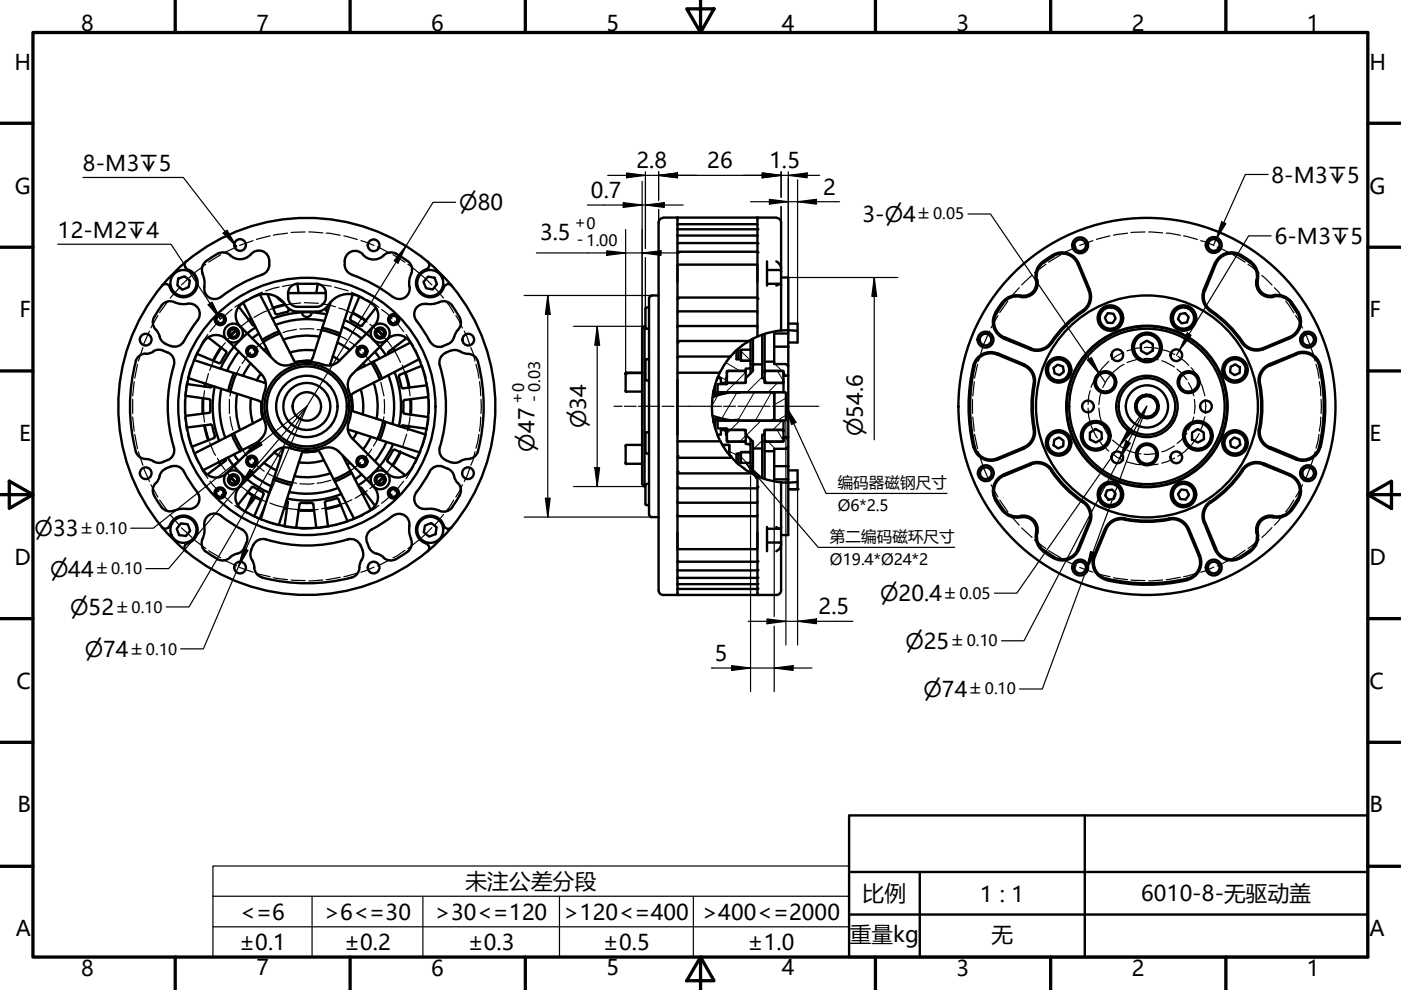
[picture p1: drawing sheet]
<svg xmlns="http://www.w3.org/2000/svg" width="297mm" height="210mm" viewBox="0 0 297 210" stroke-linecap="round" stroke-linejoin="round" font-family="sans-serif">
<g fill="none" stroke="#000" stroke-width=".21">
<path d="M152.3 79.7l1.6 .9M153.9 76.9l3 1.7M156 74.5h.1M157.1 74.5l2 1.9M158.1 78.9l-4.2 4.3M159.8 77.3l-.2 .1M161.6 79.9l-3.2 3.3M163.8 76.7l.3 .2M164.3 77.2l1.5 1.4M164.8 78.6l1.3 2.2M166.1 79l.7 .7M151.3 89.4v.1"/>
<path d="M152.2 83.8l-1.3 2.2M152.3 89.2l-.2 .2M153.2 91.2l.7 .4M153.5 94.3l-.1 .3M154.6 95.7l1.5 .8M156.2 83.3l-3.2 5.4M156.8 89.2l-2.7 2.7M157.1 96.9l1.3 1.2M157.5 93.6l.6 .4M158.1 92.4l-1.3 1.2M158.4 94.1l.7 .5M160 83.2l-3.5 5.8"/>
<path d="M161.4 89.2l-3.2 3.1M161.6 93.4l-1.7 1.7M162.1 80.2l.5 1M162.1 92.9l.5 .7M162.9 93.6l1.4 1.6M163.6 83.2l-3.5 6M164.1 88.6l-.2 .5M164.8 91.2l1.3 2.2M164.8 81.2l-1.9 2M165.9 89.2l-2.1 2M166.4 92.7l.7 .7M166.6 88l-1.9 1.2"/>
<path d="M166.6 84.4l-2.5 1.4"/>
</g>
<g fill="none" stroke="#000" stroke-width=".51">
<path d="M37.8 59.1l1.3-.5 1.2 .9-.3 1.4-1.3 .5-1.1-.9zM39.4 56.8a4 4 0 0 1 2.5 2.9 3.1 3.1 0 0 1-2.6 3.3 3.1 3.1 0 0 1-3.4-2.4l-.2-.1M39.5 55.4a.92 .92 0 0 0-.1 1.4M42.9 58.1l.4 1.3v1.4M48.8 54.1a3.2 3.2 0 0 0 4.8-.5 2.19 2.19 0 0 1 2.3-.3 2.19 2.19 0 0 1 1.2 2v.9M48.8 54.1a2.53 2.53 0 0 0-3.5 .2l-.8 .5a2.5 2.5 0 0 0-1.5 3.3M55.6 58.2a29.5 29.5 0 0 0-8.7 4.8M57.1 56.1a2.19 2.19 0 0 1-1.5 2.1M73.1 55.3v.9M73.1 56.1a2.19 2.19 0 0 0 1.5 2.1M74.6 58.3a29.5 29.5 0 0 1 8.7 4.7M76.9 54a3 3 0 0 0 4.4 .2"/>
<path d="M76.9 54a2.19 2.19 0 0 0-2.4-.7 2.19 2.19 0 0 0-1.4 2.1M81.4 54.1a2.47 2.47 0 0 1 3.4 .2l1.6 1.1M86.4 55.4a2.32 2.32 0 0 1 .6 3.1l-.3 1.4 .1 .9M90.7 55.4a1.15 1.15 0 0 1 .1 1.5M90.7 58.6l1.4 .3 .5 1.3-.8 1.2-1.4-.3-.6-1.3zM90.8 56.8a4 4 0 0 0-2.6 2.9 3.1 3.1 0 0 0 2.6 3.3 3.1 3.1 0 0 0 3.5-2.4 .96 .96 0 0 1 1.5 0M140.6 46.2a.98 .98 0 0 0-1 1v77.9a.99 .99 0 0 0 1 1M140.7 46.1h23.9M143.6 46.1v80M143.6 51.5h17M143.6 53.4h17M143.6 56.1h17"/>
<path d="M143.6 47.5h17M143.6 48.6h17M143.6 49.9h17M160.6 46.1v25.2M162.6 57.2h2.7M162.6 55.4v5.2M164.6 55.4a2.04 2.04 0 0 1 1 1.4M164.6 46.2a.98 .98 0 0 1 1 1v22.9M165.3 57.2l.3 .3M165.6 58.8h1.5v11.9h-3v6M219.6 59.4a2.7 2.7 0 0 1-3.2 3.2M220 59.3a3 3 0 0 1-3.7 3.7"/>
<path d="M221.1 55.5a3.8 3.8 0 0 0-1.5 3.9M221.1 55.5a6.5 6.5 0 0 1 4.7-1.9l1.5 .6 .8 .7 .6 .9M221.2 55.7a3.5 3.5 0 0 0-1.3 3.6M223.3 54.3a3.5 3.5 0 0 1 5.2 1.6l2.3 5.7M223.4 54.3l-2.1 1.4M228.7 55.9l2.4 5.5M257.6 55.8l-2.4 5.6a3.8 3.8 0 0 0 1.4 4.6M262.9 54.3l.4 .3a6.2 6.2 0 0 1 3.1 3l.1 1.1a3.1 3.1 0 0 0 3.5 4.3M262.9 54.3a3.5 3.5 0 0 0-5.1 1.6l-2.3 5.7M263.1 54.1a3.8 3.8 0 0 0-5.5 1.7M263.1 54l2.1 1.4M265.2 55.5a3.8 3.8 0 0 1 1.5 3.9"/>
<path d="M266.7 59.4a2.7 2.7 0 0 0 3.2 3.2M28.8 76.6a36.9 36.9 0 0 0 .1 19.5 2.19 2.19 0 0 0 2 1.2M30.9 75a2.19 2.19 0 0 0-2.1 1.6M32.5 74.5l-.7 .4-.9 .1M32.7 67.2a2.19 2.19 0 0 0 .3 2.7M33 69.9l.5 .7 .3 .8M33.8 71.3a2.19 2.19 0 0 0 1.3 1.6M34.2 64.8l-1.5 2.4M34.5 74.3a2.19 2.19 0 0 0-2 .2M34.5 74.3l1.1 .5M35.6 74.8a2.19 2.19 0 0 1 1.3 2.6M35.8 60.4a1.05 1.05 0 0 0-1.4 .2"/>
<path d="M36.9 77.5a29.5 29.5 0 0 0 0 17.4M37 64.1a2.19 2.19 0 0 0-2.8 .7M37 64.1l1.3 .4 1.4-.1M39 72.3a2.19 2.19 0 0 1-2.8 1l-1.1-.4M39.8 64.4a2.19 2.19 0 0 1 2.2 1 2.19 2.19 0 0 1-.1 2.5M41.2 76.4l15.2 4.8M41.8 75l4.6 2M41.9 67.9l-1.8 2.5-1.1 2M43.3 60.8a2.19 2.19 0 0 0 1.1 2.3 2.19 2.19 0 0 0 2.4-.2M44.1 71.5l3.8 3M46.8 76.8l-.4 .2M46.8 73.6l-1.6 2.9"/>
<path d="M46.9 73.7l-1.6 2.8M47.9 74.5l.1 .3-1.2 2.1M48 71.9a3.1 3.1 0 0 0-4.8 .6 25.8 25.8 0 0 0 0 27.3M48 71.9l7.5 7.5a3.1 3.1 0 0 1 .7 3.3M49.6 79.1l-.8 2.1-.4 1.7M50 70l-1.1 1.1M50.1 70.1l-1.1 1.1M50.1 79.3l-.6 1.6-.6 2.2M50.6 65l2.9 3.9M50.6 74.6l-1.5 2.2-.9 1.8M51.4 64.3a3.1 3.1 0 0 0-.5 4.8l7.5 7.5a3.1 3.1 0 0 0 3.3 .7M51.6 64.2l5.9 11.5"/>
<path d="M53.1 77.1l-1.6 2.6M53.2 67.5l-.5 .3M53.3 67.6l-.5 .3M53.5 68.9l.4 .1M54 69h-.1M54.2 62.8l-2.8 1.5M54.2 62.8a5 5 0 0 1 6.3 1.9M54.2 69.4a20 20 0 0 0-7.4 8.8M54.9 70.7l-1.4 1M55.1 62.5l7.1 13.7M55.3 79.2l-.9 1.5M56.5 73.8l-.5 .4"/>
<path d="M56.7 62.3l1.7 4.2 .3 .1M58.7 62.9l.8 .8 .6 .4M59.1 70.3l-2.1 .9-1.4 .9M59.4 70.7l-1.6 .7-2 1.1M60.5 64.5l-2.6 .7M60.5 64.6l-2.6 .8M60.5 64.7a3 3 0 0 0 2.6 1.4h4M61 66.1l-2.3 .6M61.2 65.4v.5l-.2 .2M61.2 62.1h-.1a2.18 2.18 0 0 0 2 3h4M61.3 62.1h7.6M61.6 77.3a9.5 9.5 0 0 1 6.9 0"/>
<path d="M62.2 76.3l.6 .7M63.1 60.2h4M63.1 60.2l.2 1.9M63.1 60.2a2 2 0 0 0-2 2M64 66.2a1.05 1.05 0 0 0 1.1 1 1.05 1.05 0 0 0 1-1M66 76.5h-1.7l-1.7 .3M66.3 75.9l-.5 .8M66.8 74.3h-3.1l-2.3 .5M67.1 60.2a2 2 0 0 1 2 2M67.4 60.2l-.3 1.9M67.7 71.4a15 15 0 0 0-7.7 .6M68.2 70l2.2 .6 1.6 .6"/>
<path d="M68.3 69.5l1.7 .4 2.1 .8M68.3 69.5l-2 6.4M68.8 68a18.5 18.5 0 0 0-10.4 .9M68.9 62.1h.2a2.24 2.24 0 0 1-2 3M69.2 65.8l.2 .3M69.2 65.2l-.1 .6M69.2 66.6a20 20 0 0 0-11.4 1M69.3 66.1l.1 .1M69.6 64.6l.3 .1M69.7 64.5l.2 .1M70.1 64.1h-.1M70.1 77.1l-.1 .4"/>
<path d="M70.1 64l-1.8 5.5M70.6 75.5l1.4 .9M71.5 72.6l2.7 1.6M72.6 69.3l1.8 .9 2.3 1.6M73 67.9a20 20 0 0 1 4.7 2.8M74.3 67.5l.1 .4M74.4 67.9l2 1.2M74.7 66.4l2.8 1.6M74.8 66.3l2.8 1.6M74.8 62.4l-4.8 14.7M76 62.8l2.8 1.5M76 62.8a5.1 5.1 0 0 0-6.7 2.3 3 3 0 0 1-2.2 1"/>
<path d="M76.2 62.9l-2 4.6M77 77.1l.4 .5M77.7 70.7l2.1 2 2 2.6M77.7 70.7l-5.9 5.9a3.1 3.1 0 0 1-3.3 .7M78.7 76.9l1.1 2 .7 1.6M78.8 64.3a3.1 3.1 0 0 1 .4 4.9l-1.5 1.5M79.2 76.7l.8 1.5 1 2M79.5 74.6l1 1.4M79.7 65.2l-2.9 3.8-.4 .1M80.1 70.1l1.1 1.1M80.2 70l1.1 1.1M82.2 75l.1 .1"/>
<path d="M82.3 79.6a18.5 18.5 0 0 1 .9 10.3M82.3 74.6v.4M83.3 73.9l.3 .5M83.4 73.8l.3 .5M83.6 78.9a20 20 0 0 1 1 11.5M84.5 79.9l.6 2.2M84.8 79.5l-.2 .3M85.9 79l.8 3.2M86 79l.8 3.2M86.2 71.7l-3.8 2.9M86.8 60.8a2.19 2.19 0 0 1-1 2.3 2.19 2.19 0 0 1-2.5-.2M86.9 72.5a3.1 3.1 0 0 0-4.9-.5l-7.4 7.4a3.1 3.1 0 0 0-.7 3.3"/>
<path d="M87 72.5a25.8 25.8 0 0 1-.1 27.4M87.1 72.6l-11.6 5.9M88.3 68l2.1 3.1a4.3 4.3 0 0 0 2 2.3l1 .1 .6-.1M88.8 76.2l-13.8 7.1M89.4 77.6l-4.7 1.9M90.4 64.4l.9 .1 1.4-.3a2.35 2.35 0 0 1 3.2 .6M90.4 64.5a2.19 2.19 0 0 0-2.3 1 2.19 2.19 0 0 0 .2 2.5M95.6 74.3a3 3 0 0 0-2.4 2.1v.5a31.3 31.3 0 0 1 0 18.5 2.19 2.19 0 0 0 1.3 2.1M95.6 74.4a2.19 2.19 0 0 1 2 .2M95.9 64.8l.5 .8a4.2 4.2 0 0 1 1.2 3.5l-.5 .8M96.3 71.4a2.72 2.72 0 0 1-2.4 2M97.1 69.9l-.5 .7-.3 .8"/>
<path d="M97.6 74.5l.8 .4 .9 .1M99.2 75a2.19 2.19 0 0 1 2.1 1.7M101.3 76.7a37.5 37.5 0 0 1 0 19M132.7 79.3v3.5M132.8 79.1h3.3M136.1 79h-3.3l-.2 .3M136.7 69.2l-.6 .4v33.1l.6 .5M136.8 69.2h-.1v34h.1M136.8 76.4v4l.3 .2M136.8 69.5l.3 .2h.5M137.1 65.2l-.3 .3v3.9M137.1 65.2h.5"/>
<path d="M137.6 76.2h-.5l-.3 .2M137.6 63.2v46M138.1 62.6h1.5M138.1 62.7l-.4 .2v.3M143.6 79h9M143.6 75.6h11.3M143.6 72.3h15.2M143.6 63.1h17M143.6 66h17M143.6 69.1h17M154.9 75.6l-.3 .4a16 16 0 0 0 .6 21.1M156.1 74.3v1.9h1v.3h2v1.6h-1v.5h-4v1.6h-.2v1h-1.1v-1h-.7"/>
<path d="M156.6 73.9v2.3M157.1 74.1h2v2.4h-2zM158.1 79l-.3-.4h-3.4l-.2 .2-.1 2.4M158.1 78.6v2.5l-.3 .1h-3.4l-.3-.3M159.1 72.1v2M159.1 78.1v1.1M159.1 77.1l.5 .3M159.4 71.9l.2 .3M159.6 71.9v5.4M160.6 71.3l-2 1.1a13.3 13.3 0 0 0-3.7 3.1v.1M161.6 71v6.3M162.1 79l.3-.4h3.4l.3 .2v2.4"/>
<path d="M162.1 78.6l.1 2.5 .2 .1h3.4l.3-.3M162.1 76.7h2v.5h2.5l.5 .4v2.1h-1v-1.1h-4zM162.1 70.8v5.9M162.6 60.2h2.8M164.1 73.5h3M165.6 70.1h3.5M165.6 70.1l-3 .5-2 .7M165.6 60.4l-.1-.2h-.2l-.7 .4M167.1 68.6h2v4h-2M167.1 70.7v6.9M167.1 79.7v13M206.7 77.6a37 37 0 0 0 .1 17.6 3.5 3.5 0 0 0 4.6 2"/>
<path d="M211.1 66.3a3.8 3.8 0 0 0 1.7 5.5l5.6 2.3a3.8 3.8 0 0 0 4.6-1.4M211.5 74.9a3.8 3.8 0 0 0-5.1 2.7 37.8 37.8 0 0 0 0 17.2M211.5 74.9l5.7 2.4M212.4 64.1l-1.4 2.2M212.9 71.5l5.7 2.3M216.3 62.9a3.7 3.7 0 0 0-4.2 2.2 4.5 4.5 0 0 0-1.2 4.2l.8 1.4 1.2 .8M216.4 62.7a3.8 3.8 0 0 0-3.9 1.5M217 77.5a3.5 3.5 0 0 1 2.1 4M217 77.5l-5.6-2.3a3.5 3.5 0 0 0-4.8 2.4M217.1 77.3a3.8 3.8 0 0 1 2.3 4.2M222.8 72.6a3.5 3.5 0 0 1-4.3 1.3M223.4 78l.8-.7 1.2 .4 .2 1.1-.9 .7-1.1-.3z"/>
<path d="M229.5 65.8a24.5 24.5 0 0 0-6.7 6.8M230.8 61.6a3.5 3.5 0 0 1-1.3 4.3M231 61.5a4 4 0 0 1-2.1 5.1 24.2 24.2 0 0 0-5.9 6.1M234.9 66.4l1.2 .1 .4 1-.6 1-1.1-.1-.5-1.1zM241.9 73l1.2-.8 1.3 .7v1.4l-1.2 .8-1.3-.7zM250.2 66.6l1.1-.2 .7 .8-.3 1.2-1.2 .2-.8-.9zM255.5 61.5a3.5 3.5 0 0 0 1.3 4.3M256.7 66a25.7 25.7 0 0 1 7 7.2 3.8 3.8 0 0 0 4.2 .8M256.8 65.8a26.3 26.3 0 0 1 7.1 7.3 3.5 3.5 0 0 0 3.9 .7M260.9 77.8l1-.5 1 .6-.1 1.2-1.1 .4-.9-.6zM269.2 77.2a3.8 3.8 0 0 0-2.3 4.2M269.2 77.2l5.6-2.3a3.8 3.8 0 0 1 5.1 2.6"/>
<path d="M269.3 77.5a3.5 3.5 0 0 0-2.2 3.9M269.9 62.6a4 4 0 0 1 4.6 2.3l.8 1.3M270 62.9a3.5 3.5 0 0 1 3.7 1.3M273.4 71.5l-5.6 2.3M273.6 64.3l1.4 2.1M274.9 75.2l-5.6 2.3M274.9 75.1a3.5 3.5 0 0 1 4.8 2.5M275.1 66.3a3.5 3.5 0 0 1-1.7 5.2M275.3 66.2a3.8 3.8 0 0 1-1.8 5.5l-5.7 2.4M279.7 77.6a37 37 0 0 1-.2 17.6 3.5 3.5 0 0 1-4.6 2M280 77.5a37.8 37.8 0 0 1 0 17.3M30.9 97.3l.9 .1 .7 .4"/>
<path d="M32.5 97.8a2.19 2.19 0 0 0 2 .2M35.1 99.4a2.39 2.39 0 0 0-1.4 2l-.7 1.1M36.2 98.9l-1.1 .4M36.2 98.9a2.19 2.19 0 0 1 2.8 1M36.9 94.9a2.19 2.19 0 0 1-1.3 2.6l-1.1 .5M39 99.9l2.4 3.9a2.32 2.32 0 0 1 .9 2.3 2.32 2.32 0 0 1-1.7 1.8h-.9M39.4 83.9l4.9 .7 .3 .3M39.7 81.4l5 .7M39.9 80.2l14.9 4.7M43 84.4v3.3M43.1 84.4v3.3M43.2 99.8a3.1 3.1 0 0 0 4.8 .6"/>
<path d="M43.3 90.2l.8 3.2M43.4 90.2l.8 3.1M43.5 81.3l-.2 .6M43.6 81.4l-.1 .6M44.3 87.5l-4.9 .7M44.6 87.2l-.3 .3M44.6 84.9v2.3M45 90.2l-.4-.2-5 .6M45 90.2l.6 2.3M45 81.9l-.3 .2M45 81.8v.1M45.4 92.9l-4.7 1.8"/>
<path d="M45.5 92.5l-.1 .4M45.5 82a20 20 0 0 0 1 11.5M46.4 98l.3 .5M46.5 98l.3 .5M46.9 82.4a18.5 18.5 0 0 0 .9 10.4M47.8 97.7l-3.9 2.9M47.8 97.3v.4M47.8 97.3h.1M48.3 97l1.3 1.8M49.1 92.1l1 2.1 .9 1.5M49.6 98.8l1.5 1.7a20 20 0 0 0 6 4M49.6 91.9l.7 1.5 1.1 2"/>
<path d="M49.6 96.4l1 1.4M50.3 83.5a15 15 0 0 0 .6 7.7M50.9 95.7l-7.8 4M52.7 94.7l.4 .6M53.2 84.5v3l.4 2.3M54.6 93.8l-3.7 1.9M54.8 85l.8 .4M55.4 85.3v1.7l.3 1.6M55.8 88.4l-.4 .5-14.1 7.2M55.9 98.1l2.7 1.6M56.2 82.7a10.1 10.1 0 0 0 .1 7.5 3.1 3.1 0 0 1-.8 2.7l-7.5 7.5M58.1 95.9l1.4 .9"/>
<path d="M60.1 95.2l-4.8 14.8M60.1 94.9l-.1 .3M64.3 95.6l-.4 .8-2.1 6.4M67.3 95.4l.6 .7M67.5 95.5l-1.7 .3h-1.6M67.9 96.1l7.2 13.9M68.5 95a10.1 10.1 0 0 1-7.4-.1 3.1 3.1 0 0 0-2.7 .8l-7.6 7.5M68.5 95a3.1 3.1 0 0 1 3.3 .7l7.5 7.5M68.7 97.6l-2.3 .5-3.1-.1M72.6 96.6l6 11.5M73.7 91.1l.4 .1M73.9 82.8a9.5 9.5 0 0 1 0 6.8"/>
<path d="M73.9 89.6a3.1 3.1 0 0 0 .7 3.3l7.5 7.5M74.1 91.2l14.9 4.7M74.2 98.1l-.6 .4M74.3 99.8l-2 1.2-1.6 .6M74.4 83.7l.3 1.7v1.7M74.5 86.9l.8 .5 6.4 2M75 83.3l-.7 .6M75.7 91.7l-.9 1.4M76.5 82.6l.4 2.2v3.1M78.6 92.6l-1.6 2.7M79.2 81.2a15 15 0 0 1 .6 7.6M81.2 89.3l-.5 2.2-.7 1.6"/>
<path d="M81.7 89.4l8.5 2.7M81.7 89.4l-.4 1.7-.8 2.1M82 93.7l-1 1.8-1.5 2.3M82.2 97.5v.4l3.8 2.9M83.3 95.5l-1.2 2M83.3 95.5l.4-.1 4.6 1.9M83.4 94.2a20 20 0 0 1-7.5 8.7M84.8 95.8l-1.6 2.8M84.9 95.9l-1.6 2.8M85.1 90.5h.1M85.4 90.2l-.3 .2M85.5 90.2l4.9 .7"/>
<path d="M85.5 85.1v2.3M85.5 87.4l.3 .3M85.8 84.8l-.3 .3M85.8 87.7l4.9 .7M86.7 90.4l-.2 .6M86.8 90.4l-.2 .6M86.9 99.8a3.1 3.1 0 0 1-4.8 .6M87 84.7v3.2M87.1 84.6v3.3M90.5 81.7l-5 .6-.3-.2M90.8 84.2l-5 .6M94.5 97.6l1.1 .4"/>
<path d="M95 99.4a2.38 2.38 0 0 1 1.4 2l.7 1M95 99.4a2.87 2.87 0 0 0-3.2-.3l-.7 .8-1.1 2-1.8 2.5M97.6 97.8a2.19 2.19 0 0 1-2 .2M99.2 97.3l-.8 .1-.8 .4M101.3 95.7a2.19 2.19 0 0 1-2.1 1.6M132.6 98.2l.2 .2M132.6 82.9l.2 .2M132.7 94.6v3.5M132.8 83h3.3M132.8 98.3h3.3M136.1 94.3h-3.3l-.2 .3M136.8 95.9l.3 .2"/>
<path d="M137.1 96.2h.5M137.1 80.7h.5M137.6 91.7h-.5l-.3 .2v4M143.6 93.6h9.1M143.6 97.1h11.6M151.1 88.2l3.8 .9M151.2 88.9h.9v.2h2.8M151.3 89.3v.3M151.3 82.7v.1M151.3 82.8v.8M151.3 83h.3M151.3 83.3l.3 .1"/>
<path d="M151.3 88.9v.4h.3M151.3 83.2h-.1M151.3 83.2l-.1 .1M151.5 83l.1 .1M151.6 81.5v2.1M151.6 88.9v1.9M152.1 92.2h.7v-1h1.1v1h.2v1.4h4v.5h1v1.8h-2v.3h-1v1.8M152.1 81.4h2v-.2h4v-1l1.5-1.6v-1.3h2v2.9h.5v1h4v2h-14zM152.1 89.2h14v2h-4v1h-.5v2.9h-2v-1.5l-1.5-1.4v-1h-4v-.4h-2zM152.1 83.2v.3M152.1 89.1v.1M152.8 81.2v.2"/>
<path d="M152.8 90.8v.4M153.2 94.3h1.4v2.1M153.4 83.5l-2.3 .1M153.9 81.2v.2M153.9 90.8v.4M154.1 91.2l.1 2.4h3.6h.3v-.2M154.1 91.5l.1-.3h.2h3.7v2.4M154.4 94.3l.2 .3M154.9 83.2l1.7 .1 .4-.1h6.6l.4 .1 .1 .4M154.9 83.2l-2.2 .5-1.6 .5M154.9 83.2h2M155.2 97.1l1 1 2 1.6 2.4 1.3"/>
<path d="M156.6 96.2v2.3M157.1 95.9h2v2.2h-2zM159.1 98.1v1.2l.5-.4M159.1 93.2v.9M159.1 99.3v.9M159.6 95.1v5.4M161.6 95.1v6.3M162.1 93.6h4v-.9h1v2l-.5 .5h-2.5v.5h-2zM162.1 95.7v5.9M164.1 88.7l-.5 .5h-6.6l-.4-.2-1.7 .1M164.1 95.7v5.9h3v11.8h-1.5M164.1 98.8h3"/>
<path d="M164.2 83.2h2.2l.2 .1v5.6l-.2 .3-2.2-.1zM166.1 91.2v2.4h-3.7h-.2l-.1-.2M166.1 91.5v-.3h-.3h-3.6l-.1 2.4M167.1 99.7h2v4h-2M167.1 94.7v6.9M206.4 94.8a3.8 3.8 0 0 0 5.1 2.6l5.7-2.3M217 94.8l-5.6 2.4M218.4 98.3l-5.5 2.3M218.5 98.2a3.9 3.9 0 0 1 5.1 2.2 24.2 24.2 0 0 0 6.1 5.9M218.6 98.5l-5.7 2.4M218.6 98.5a3.5 3.5 0 0 1 4.3 1.3M219.1 90.9a3.5 3.5 0 0 1-2.1 3.9"/>
<path d="M219.2 81.4a24.5 24.5 0 0 0 0 9.5M219.4 81.5a26.2 26.2 0 0 0 .1 10 3.8 3.8 0 0 1-2.4 3.6M222.8 99.8a24.5 24.5 0 0 0 6.8 6.7M223.5 93.3l1-.6 1 .7-.1 1.2-1.1 .5-.9-.7zM231.1 91.7l1.2-.7 1.3 .7v1.4l-1.3 .7-1.2-.6zM240.7 86.2l.3 .1M241 85l.2 .2M241 86.8l-.2 .2M241 85.6l-.3 .1M241 85.6l.1 1.2M241.1 86.8l.6 .9 .9 .6M241.2 84.6h.4"/>
<path d="M241.3 87.4l-.3 .1M241.6 87.7v.3M241.9 84v.3M242.2 88.1l-.2 .3M242.3 83.8l.3 .2M242.6 84.1l-1 .6-.6 .9M242.6 88.3l.1 .3M243.1 83.7l-.1 .3M243.3 88.4l-.1 .3M243.6 83.7l.1 .3M243.7 84l1.1 .7 .4 .7 .2 .6M243.7 84l-1.1 .1"/>
<path d="M243.8 88.3l.2 .2M244.3 84l-.1 .2M244.4 88l-.8 .3h-1M244.4 88l.1 .3M244.7 87.7l.3 .1M244.7 87.7l-.3 .3M244.8 84.2l-.1 .4M245.1 87.2l.3 .1M245.3 86.7l-.6 1M245.3 84.9h-.3M245.4 86l-.1 .7M245.4 86l.3 .1"/>
<path d="M245.5 85.3l-.2 .3M245.6 86.6l-.3 .1M252.7 91.7l1.2-.7 1.3 .7 .1 1.4-1.3 .7-1.3-.6zM260.8 93.5l.9-.8 1.1 .5 .2 1.1-.9 .7-1.1-.3zM263.3 99.7a24.9 24.9 0 0 1-7.2 7 3.8 3.8 0 0 0-.9 4.2M263.5 99.8a24.5 24.5 0 0 1-6.7 6.7M266.9 90.8a3.8 3.8 0 0 0 2.3 4.3M266.9 81.5a24.2 24.2 0 0 1 0 9.4M267.1 90.9a3.5 3.5 0 0 0 2.2 3.9M267.2 81.4a24.5 24.5 0 0 1 0 9.5M267.8 98.5a3.5 3.5 0 0 0-4.3 1.3M267.8 98.5l5.6 2.3"/>
<path d="M267.9 98.2a3.8 3.8 0 0 0-4.6 1.4M267.9 98.2l5.6 2.4M269.3 94.8l5.7 2.3M279.9 94.8a3.8 3.8 0 0 1-5.1 2.6l-5.6-2.3M32.7 105.1a10.8 10.8 0 0 0 2.3 3.1 2.19 2.19 0 0 0 2 0M33 102.4a2.19 2.19 0 0 0-.3 2.7M34.3 111.7a40 40 0 0 1 5.2-56.3 40 40 0 0 1 56.3 5.2 40 40 0 0 1-5.2 56.3M34.3 111.7a40 40 0 0 0 56.6 5 1.22 1.22 0 0 0-1.2-1.7 3 3 0 0 1-.2-5.1 3 3 0 0 1 4.8 1.8l.1 .2M36 111.4a3 3 0 0 1 5.2-1 3 3 0 0 1-1.7 5 .92 .92 0 0 0-.1 1.5M36 111.4v.1a1.01 1.01 0 0 1-1.7 .2M38.4 111l1.4 .2 .5 1.4-.9 1-1.4-.2-.5-1.3zM39.7 107.9h-1.4l-1.3 .4"/>
<path d="M42.9 114.3a2.45 2.45 0 0 0 1.6 3.2l.8 .5a2.54 2.54 0 0 0 3.8-.1l1.2-.5a2.12 2.12 0 0 0 1.5-1.3M43.3 111.5v1.4l-.4 1.3M46.8 109.4l2.5 1.7 2 1.1M46.9 109.3a2.19 2.19 0 0 0-2.5-.1 2.19 2.19 0 0 0-1.1 2.3M48.9 101.3l1.1 1.1M48.9 101.2l1.2 1.1M50.8 103.2a3.1 3.1 0 0 0 .6 4.8M51.3 112.2a2.19 2.19 0 0 1 1 2.8l-.5 1.1M51.4 108.1a25.8 25.8 0 0 0 27.3 0M52.5 104.4l2.8 1.7M52.6 104.3l2.8 1.6M53.3 116.7a2.19 2.19 0 0 0 .1 2"/>
<path d="M53.4 118.7l.4 .8 .1 .8M53.5 100.6l2.2 1.5 1.8 1M53.7 115.6l-.5 1.1M53.7 103.3h-.4l-2.9 3.8M53.7 103.2l2 1.2M55.7 104.4l.2 .4M55.9 104.8l-2 4.6M56.3 114.4a30.4 30.4 0 0 0 18-.1 2.19 2.19 0 0 1 2.1 1.3l.5 1.1M56.4 114.4a2.19 2.19 0 0 0-2.7 1.2M58 101.6l2.1 .8 1.7 .4M58.1 101.1l1.6 .7 2.2 .6M60.2 107.8l.6 .1"/>
<path d="M60.2 107.6l.6 .2M60.7 106.2l.3 .3-.7 5M61.8 102.8l-2.7 8.5M63.3 108.2h3.3M63.3 108.1h3.3M63.8 106.6l1.4 .1a1.18 1.18 0 0 1 1.2 .1l.7 5.1M63.8 106.7l-.3 .2-.7 5M69.1 106.3l-.2 .3 .6 4.9M70.1 100.3a15 15 0 0 1-7.7 .7M71.4 105.7l-2.3 .5M71.4 105.6l.3 .2M71.7 103.5a18.5 18.5 0 0 1-10.4 .8"/>
<path d="M71.8 105.8l1.9 4.7M72.2 107l-3.1 .8M72.2 107.1l-3.1 .8M72.4 104.8a20 20 0 0 1-11.5 .9M74.5 100.3l-1.4 .9-2.1 .9M76.2 103.4h-.1M76.2 103.4l.4 .1M76.6 103.4l3 3.9M76.6 100.6l-1.4 1M76.7 118.7l-.4 .8-.1 .8M76.9 116.7a2.19 2.19 0 0 1-.2 2M77.3 104.4l-.5 .4"/>
<path d="M77.4 104.5l-.5 .4M77.9 115l.3 1.1M78.3 116.1a2.39 2.39 0 0 0 2 1.4l.7 .4a2.48 2.48 0 0 0 3.8 .2l1.6-1.1M79.2 103.2a3.1 3.1 0 0 1-.5 4.8M81.1 101.2l-1.1 1.1M81.2 101.3l-1.1 1.1M86.8 111.5a2.19 2.19 0 0 0-1-2.2 2.19 2.19 0 0 0-2.5 .1l-3.8 2.5a2.36 2.36 0 0 0-1.7 3.1M86.8 111.5v1.4l.4 1.3M87.1 114.3a2.19 2.19 0 0 1-.7 2.7M88.3 104.4a2.19 2.19 0 0 0-.2 2.5 2.19 2.19 0 0 0 2.3 1M90.1 111.4l1.3-.5 1.2 .9-.3 1.5-1.3 .5-1.1-.9zM95.8 111.8a1.06 1.06 0 0 1-1.4 .1"/>
<path d="M97.1 102.4a2.19 2.19 0 0 1 .3 2.7M97.4 105.1l-1 1.6a2.51 2.51 0 0 1-3.7 1.4l-1.4-.2h-.9M136.8 102.8v4.1l.3 .2h.5M137.1 102.7l-.3 .2M137.1 102.6h.5M137.7 109.2l.2 .4h.2h1.5M143.6 100.4h15.7M143.6 103.5h17M143.6 106.6h17M143.6 109.4h17M143.6 116.4h17M143.6 119.1h17"/>
<path d="M160.6 101a16.8 16.8 0 0 0 5 1.3M160.6 101v25.1M162.6 115h2.7M162.6 112.1h2.8M162.6 111.7v5.2M164.6 111.7l.7 .4 .2-.1 .1-.1M165.6 115.5a1.74 1.74 0 0 1-1 1.4M165.6 102.3v22.9a.98 .98 0 0 1-1 .9M165.6 114.7l-.3 .3M169.1 102.2l-3.5 .1M211 106.1l1.5 2.1M211.3 106l1.4 2.1"/>
<path d="M212.5 108.2a3.8 3.8 0 0 0 3.9 1.5M212.7 108a3.5 3.5 0 0 0 3.6 1.4M212.8 100.6a3.8 3.8 0 0 0-1.7 5.5M212.9 100.8a3.5 3.5 0 0 0-1.6 5.1M216.3 109.4a3 3 0 0 1 3.7 3.6M216.4 109.7a2.7 2.7 0 0 1 3.2 3.2M219.7 113a4.4 4.4 0 0 0 2.7 4.8l.9 .5M219.9 113a3.7 3.7 0 0 0 2.2 4.2 4.5 4.5 0 0 0 4.2 1.2l1.4-.7 .8-1.3M229.6 106.5a3.5 3.5 0 0 1 1.3 4.3M229.7 106.3a3.8 3.8 0 0 1 1.4 4.6M230.8 110.8l-2.3 5.6M231.1 110.9l-2.3 5.6a3.8 3.8 0 0 1-5.5 1.8"/>
<path d="M231.9 117.8a3.8 3.8 0 0 0 2.7 5.1M234.3 112.2l-2.4 5.6M234.5 112.3l-2.3 5.6a3.5 3.5 0 0 0 2.4 4.8M234.7 104l1.1-.2 .7 .9-.3 1.1-1.2 .2-.7-.9zM238.5 110.1a3.5 3.5 0 0 0-4 2.2M238.5 109.9a3.8 3.8 0 0 0-4.2 2.3M247.8 109.9a3.8 3.8 0 0 1 4.3 2.3M247.9 109.9a24.2 24.2 0 0 1-9.4 0M247.9 110.1a3.5 3.5 0 0 1 3.9 2.2M247.9 110.2a24.5 24.5 0 0 1-9.5 0M250.4 103.8l1.2 .1 .5 1-.7 1-1.1-.1-.6-1.1zM251.8 112.3l2.4 5.6"/>
<path d="M252.1 112.2l2.3 5.6a3.8 3.8 0 0 1-2.6 5.1M254.2 117.9a3.5 3.5 0 0 1-2.5 4.8M255.3 110.8l2.3 5.7M255.5 110.8l2.4 5.6M256.8 106.5a3.5 3.5 0 0 0-1.3 4.3M257.6 116.5a3.8 3.8 0 0 0 5.5 1.8M257.8 116.4a3.7 3.7 0 0 0 6 1.1l1.3-.9M265.2 116.9l-2.1 1.4M266.7 112.9a3.8 3.8 0 0 1-1.5 4M269.9 109.7a2.7 2.7 0 0 0-3.2 3.2M273.4 100.8a3.5 3.5 0 0 1 1.7 5.1M273.5 100.6a3.8 3.8 0 0 1 1.8 5.5"/>
<path d="M273.9 108.2a3.8 3.8 0 0 1-3.9 1.5M275 105.9l-.2 .5a6.2 6.2 0 0 1-3 3l-1.2 .1a3.2 3.2 0 0 0-3.4 .7 3.2 3.2 0 0 0-.7 3.4 3.5 3.5 0 0 1-1.5 3.1M275.3 106.1l-1.4 2.1M53.9 120.3a2.19 2.19 0 0 0 1.6 2.1M76.2 120.4a2.19 2.19 0 0 1-1.6 2.1 37.7 37.7 0 0 1-19.1-.1M140.7 126.1h23.9M143.6 120.9h17M143.6 122.5h17M143.6 123.9h17M143.6 124.9h17M251.7 122.7a37.5 37.5 0 0 1-17.1 0M251.8 123a37.8 37.8 0 0 1-17.2 0"/>
<circle cx="50.9" cy="51.9" r="1.24"/>
<circle cx="79.2" cy="52" r="1.24"/>
<circle cx="229" cy="52" r="1.24"/>
<circle cx="229" cy="52" r="1.68"/>
<circle cx="257.3" cy="51.9" r="1.24"/>
<circle cx="257.3" cy="51.9" r="1.68"/>
<circle cx="30.9" cy="72" r="1.24"/>
<circle cx="38.9" cy="60" r="2.76"/>
<circle cx="46.7" cy="67.8" r="1.17"/>
<circle cx="46.7" cy="67.8" r=".79"/>
<circle cx="49.5" cy="70.6" r="1.17"/>
<circle cx="49.5" cy="70.6" r=".79"/>
<circle cx="49.5" cy="70.6" r="2"/>
<circle cx="53.4" cy="74.5" r="1.17"/>
<circle cx="53.4" cy="74.5" r=".79"/>
<circle cx="76.7" cy="74.5" r="1.17"/>
<circle cx="76.7" cy="74.5" r=".79"/>
<circle cx="80.6" cy="70.6" r="1.17"/>
<circle cx="80.6" cy="70.6" r=".79"/>
<circle cx="80.6" cy="70.6" r="2"/>
<circle cx="83.5" cy="67.8" r="1.17"/>
<circle cx="83.5" cy="67.8" r=".79"/>
<circle cx="91.2" cy="60" r="2.76"/>
<circle cx="99.3" cy="72" r="1.24"/>
<circle cx="208.9" cy="72" r="1.24"/>
<circle cx="208.9" cy="72" r="1.68"/>
<circle cx="224.4" cy="78.4" r="2.7"/>
<circle cx="224.4" cy="78.4" r="2.51"/>
<circle cx="224.4" cy="78.4" r="2.25"/>
<circle cx="235.4" cy="67.4" r="2.7"/>
<circle cx="235.4" cy="67.4" r="2.51"/>
<circle cx="235.4" cy="67.4" r="2.25"/>
<circle cx="236.9" cy="75.3" r="1.24"/>
<circle cx="243.2" cy="73.7" r="3.1"/>
<circle cx="243.2" cy="73.7" r="2.83"/>
<circle cx="243.2" cy="73.7" r="2.76"/>
<circle cx="249.4" cy="75.3" r="1.24"/>
<circle cx="250.9" cy="67.4" r="2.7"/>
<circle cx="250.9" cy="67.4" r="2.51"/>
<circle cx="250.9" cy="67.4" r="2.25"/>
<circle cx="261.8" cy="78.4" r="2.25"/>
<circle cx="261.8" cy="78.4" r="2.7"/>
<circle cx="261.8" cy="78.4" r="2.51"/>
<circle cx="277.3" cy="72" r="1.24"/>
<circle cx="277.3" cy="72" r="1.68"/>
<circle cx="53.4" cy="97.8" r="1.17"/>
<circle cx="53.4" cy="97.8" r=".79"/>
<circle cx="65.1" cy="86.2" r="27.3"/>
<circle cx="65.1" cy="86.2" r="9"/>
<circle cx="65.1" cy="86.2" r="8.5"/>
<circle cx="65.1" cy="86.2" r="6.5"/>
<circle cx="65.1" cy="86.2" r="5"/>
<circle cx="65.1" cy="86.2" r="3"/>
<circle cx="76.7" cy="97.9" r="1.17"/>
<circle cx="76.7" cy="97.9" r=".79"/>
<circle cx="224.4" cy="93.9" r="2.7"/>
<circle cx="224.4" cy="93.9" r="2.51"/>
<circle cx="224.4" cy="93.9" r="2.25"/>
<circle cx="230.7" cy="86.2" r="1.24"/>
<circle cx="232.3" cy="92.4" r="2.76"/>
<circle cx="232.3" cy="92.4" r="3.1"/>
<circle cx="232.3" cy="92.4" r="2.83"/>
<circle cx="234.3" cy="81" r="2.32"/>
<circle cx="234.3" cy="81" r="2"/>
<circle cx="236.9" cy="97" r="1.24"/>
<circle cx="243.2" cy="96.3" r="2.32"/>
<circle cx="243.2" cy="96.3" r="2"/>
<circle cx="243.2" cy="86.2" r="2.51"/>
<circle cx="243.2" cy="86.2" r="4.5"/>
<circle cx="243.2" cy="86.2" r="6"/>
<circle cx="243.2" cy="86.2" r="6.5"/>
<circle cx="243.2" cy="86.2" r="16.5"/>
<circle cx="243.2" cy="86.2" r="17"/>
<circle cx="243.2" cy="86.2" r="17.1"/>
<circle cx="243.2" cy="86.2" r="23.5"/>
<circle cx="243.2" cy="86.2" r="40"/>
<circle cx="249.4" cy="97" r="1.24"/>
<circle cx="252" cy="81" r="2.32"/>
<circle cx="252" cy="81" r="2"/>
<circle cx="254" cy="92.4" r="3.1"/>
<circle cx="254" cy="92.4" r="2.83"/>
<circle cx="254" cy="92.4" r="2.76"/>
<circle cx="255.7" cy="86.2" r="1.24"/>
<circle cx="261.8" cy="93.9" r="2.7"/>
<circle cx="261.8" cy="93.9" r="2.51"/>
<circle cx="261.8" cy="93.9" r="2.25"/>
<circle cx="30.9" cy="100.3" r="1.24"/>
<circle cx="38.9" cy="112.3" r="2.76"/>
<circle cx="46.6" cy="104.5" r="1.17"/>
<circle cx="46.6" cy="104.5" r=".79"/>
<circle cx="49.5" cy="101.7" r="1.17"/>
<circle cx="49.5" cy="101.7" r=".79"/>
<circle cx="49.5" cy="101.7" r="2"/>
<circle cx="80.6" cy="101.7" r="1.17"/>
<circle cx="80.6" cy="101.7" r=".79"/>
<circle cx="80.6" cy="101.7" r="2"/>
<circle cx="83.4" cy="104.5" r="1.17"/>
<circle cx="83.4" cy="104.5" r=".79"/>
<circle cx="91.2" cy="112.3" r="2.76"/>
<circle cx="99.2" cy="100.3" r="1.24"/>
<circle cx="209" cy="100.3" r="1.24"/>
<circle cx="209" cy="100.3" r="1.68"/>
<circle cx="235.4" cy="104.8" r="2.7"/>
<circle cx="235.4" cy="104.8" r="2.51"/>
<circle cx="235.4" cy="104.8" r="2.25"/>
<circle cx="250.9" cy="104.8" r="2.7"/>
<circle cx="250.9" cy="104.8" r="2.51"/>
<circle cx="250.9" cy="104.8" r="2.25"/>
<circle cx="277.3" cy="100.3" r="1.24"/>
<circle cx="277.3" cy="100.3" r="1.68"/>
<circle cx="50.9" cy="120.3" r="1.24"/>
<circle cx="79.2" cy="120.3" r="1.24"/>
<circle cx="229" cy="120.3" r="1.24"/>
<circle cx="229" cy="120.3" r="1.68"/>
<circle cx="257.3" cy="120.3" r="1.24"/>
<circle cx="257.3" cy="120.3" r="1.68"/>
</g>
<g fill="#000">
<circle cx="143.6" cy="53.5" r=".25"/>
<circle cx="143.6" cy="48.6" r=".25"/>
<circle cx="143.6" cy="51.6" r=".25"/>
<circle cx="160.6" cy="53.5" r=".25"/>
<circle cx="160.6" cy="48.6" r=".25"/>
<circle cx="160.6" cy="51.6" r=".25"/>
<circle cx="132.7" cy="79.3" r=".25"/>
<circle cx="143.6" cy="63.3" r=".25"/>
<circle cx="143.6" cy="72.6" r=".25"/>
<circle cx="160.6" cy="63.3" r=".25"/>
<circle cx="143.6" cy="100" r=".25"/>
<circle cx="143.6" cy="96.7" r=".25"/>
<circle cx="154.8" cy="96.7" r=".25"/>
<circle cx="143.6" cy="103.2" r=".25"/>
<circle cx="143.6" cy="119" r=".25"/>
<circle cx="160.6" cy="119" r=".25"/>
<circle cx="160.6" cy="103.2" r=".25"/>
<circle cx="169.1" cy="103.7" r=".25"/>
<circle cx="143.6" cy="120.9" r=".25"/>
<circle cx="143.6" cy="122.5" r=".25"/>
<circle cx="143.6" cy="123.8" r=".25"/>
<circle cx="143.6" cy="124.8" r=".25"/>
<circle cx="160.6" cy="120.9" r=".25"/>
<circle cx="160.6" cy="124.8" r=".25"/>
<circle cx="160.6" cy="122.5" r=".25"/>
<circle cx="160.6" cy="123.8" r=".25"/>
</g>
<g fill="none" stroke="#000" stroke-width=".7">
<path d="M37.1 0v6.9M74.2 0v6.9M111.4 0v6.9M148.5 0v6.9M185.6 0v6.9M222.8 0v6.9M259.9 0v6.9M7 6.9h283v196h-283zM145.6 1.9h5.8l-2.9 5zM0 26.1h7M290 26.1h7M0 52.4h7"/>
<path d="M290 52.4h7M0 78.6h7M290 78.6h7M0 104.9h7M2 102l5 2.9-5 2.9zM290 104.9l5-2.9v5.8zM290 104.9h7M0 131.2h7M290 131.2h7M0 157.4h7M290 157.4h7M0 183.7h7"/>
<path d="M290 183.7h7M37.1 202.9v7M74.2 202.9v7M111.4 202.9v7M148.5 202.9l2.9 5h-5.8zM148.5 202.9v7M185.6 202.9v7M222.8 202.9v7M259.9 202.9v7"/>
</g>
<path d="M180 172.9h110v30h-110zM230 172.9v30M180 184.9h110M180 193.9h110M195 184.9v18" fill="none" stroke="#000" stroke-width=".51"/>
<g fill="none" stroke="#000" stroke-width=".25">
<path d="M40.7 58.3l-2.2 2.1M43.6 56l-2.3 1.8M46.8 54l-2.5 1.6M50.2 52.4l-2.8 1.2M53.7 51l-2.9 1M57.3 50l-2.9 .8M61 49.4l-3 .5M64.7 49.2l-3 .1M65.5 49.2l3 .2M69.2 49.4l2.9 .5M72.9 50l2.9 .8M76.5 51l2.8 1"/>
<path d="M80 52.4l2.7 1.3M83.3 54l2.6 1.6M86.5 56l2.3 1.9M89.4 58.4l2.2 2M218.8 58.3l-2.2 2.1M221.7 56l-2.4 1.8M224.9 54l-2.6 1.6M228.2 52.4l-2.6 1.2M231.7 51l-2.8 1M235.3 50l-2.8 .8M239.1 49.4l-3 .5M242.8 49.2l-3 .1"/>
<path d="M243.5 49.2l3 .2M247.3 49.4l3 .5M251 50l2.9 .8M254.6 51l2.8 1M258.1 52.4l2.7 1.3M261.4 54l2.6 1.6M264.6 56l2.4 1.9M267.5 58.4l2.2 2M29.1 77.3l-.5 2.9M30.3 73.7l-1 2.9M31.7 70.2l-1.2 2.7M33.5 66.9l-1.5 2.6"/>
<path d="M35.6 63.9l-1.8 2.4M38 61l-1.9 2.2M40.6 77.4l-.3 .9-.5 2M42.1 74.1l-1.2 2.6M44.1 70.9l-1.6 2.5M44.2 79.2l-.8 2.9M45.7 75.8l-1.3 2.7M46.4 68l-1.9 2.3M47.8 72.7l-.9 1-.8 1.5M49.2 65.6l-2.3 1.9M50.3 69.9l-2.1 2.2M50.9 77.7l-1.2 2.7"/>
<path d="M52.3 63.5l-2.5 1.6M53.1 74.8l-1.8 2.3M53.2 67.6l-2.4 1.8M55.6 61.9l-2.6 1.3M56 72.4l-2.3 1.9M56.5 65.9l-2.7 1.4M59.2 60.9l-2.9 .8M59.3 70.8l-1 .3-1.7 .9M60.1 64.8l-1.6 .3-1.3 .5M62.9 60.3l-3 .4M62.9 69.8l-2.9 .7M63.6 60.2h2.9"/>
<path d="M63.6 69.8h2.9M63.8 64.2l-3 .4M64.5 64.2l3 .1M67.2 69.9h1l2 .6M67.3 60.3l2.9 .4M68.2 64.4l2 .3 .9 .4M70.9 70.7l2.6 1.3M70.9 60.9l2.9 .8M71.8 65.3l1.2 .3 1.6 .8M74.1 72.4l2.4 1.9M74.5 61.9l2.7 1.3M75.3 66.7l2.6 1.6"/>
<path d="M77 74.8l1.8 2.3M77.9 63.5l2.4 1.7M78.4 68.7l2.2 2M79.2 77.7l1.3 2.7M80.9 65.6l1.1 .8 1.1 1.1M81.2 71.2l1.9 2.4M83.4 74.2l.6 .8 .9 1.8M83.7 68l1.9 2.3M85.3 77.4l.9 2.8M86.1 70.9l1.6 2.5M88.1 74l1.2 2.7M89.5 77.4l.9 2.9"/>
<path d="M92.1 61l1.9 2.2M94.5 63.9l.7 .8 1 1.6M96.6 66.9l1.4 2.7M98.4 70.2l1.2 2.8M99.8 73.7l.5 1.2 .4 1.7M100.9 77.3l.6 2.9M207.3 77.3l-.7 2.9M208.3 73.7l-.8 2.9M209.8 70.2l-1.2 2.7M211.6 66.9l-1.5 2.6M213.7 63.9l-1.7 2.4M216.1 61l-2 2.2"/>
<path d="M232.7 79.5l-1.4 2.6M235.1 76.6l-2 2.2M235.4 79.6l-.7 .9-.9 1.6M238.3 74.7l-1.4 .6-1.2 .9M238.3 77.3l-.8 .4-1.6 1.3M241.9 73.8h-.9l-2 .6M241.9 76.1l-.7 .1-2.2 .7M242.6 76h.5l2.5 .3M242.6 73.7l3 .2M246.3 74.1l1.2 .3 1.5 .8M246.3 76.5l.8 .2 1.9 1.1M249.6 78.3l.8 .7 1.3 1.5"/>
<path d="M249.7 75.5l2.3 1.9M252.5 77.9l1.8 2.5M270.2 61l2 2.2M272.6 63.9l1.7 2.4M274.7 66.9l1.5 2.7M276.5 70.2l1.2 2.8M277.9 73.7l.9 2.9M279 77.3l.7 2.9M28.1 84.7v3M28.1 88.4l.3 3M28.4 80.9l-.3 3M28.6 92.1l.5 3"/>
<path d="M29.3 95.8l1 2.9M30.5 99.3l1.2 2.8M39.1 84.7v3M39.2 88.4l.4 2.9M39.6 81l-.4 2.9M39.8 92l.8 2.9M40.9 95.6l1.2 2.7M42.5 98.9l.4 1 1.2 1.5M43.1 86.5l.3 3M43.4 82.8l-.3 3M43.4 90.3l.8 2.8M44.4 93.8l1.3 2.8"/>
<path d="M46.1 97.2l1.7 2.5M48.6 84.7v3M48.8 88.4l.6 2.8M49.4 81.1l-.6 2.9M49.7 91.9l1.2 2.8M51.3 95.2l1 1.5 .8 .8M53.7 98.1l2.3 1.8M76.5 98.1l-2.4 1.8M78.8 95.2l-1.8 2.4M80.5 91.9l-.7 1.6-.6 1.1M80.8 81.1l.6 2.8M81.4 88.4l-.6 2.9"/>
<path d="M81.5 84.7v3M83.1 98.8l-.7 1-1.2 1.3M84.9 95.5l-.9 1.9-.6 .7M86.2 92l-.9 2.9M86.4 81l.5 2.9M86.9 88.4l-.5 2.9M86.9 84.7l.2 1.4-.2 1.6M87.7 98.9l-1.6 2.5M89.3 95.6l-1.2 2.7M90.4 92l-.9 2.9M90.5 81l.4 2.9M90.9 88.4l-.4 2.9"/>
<path d="M91 84.7v3M99.6 99.3l-.6 1.7-.6 1.1M100.7 95.8l-.4 1.6-.5 1.3M101.5 92.1l-.6 2.9M101.7 80.9l.2 3M101.9 88.4l-.2 3M102 84.7v3M206.2 84.7v3M206.2 88.4l.4 3M206.6 80.9l-.4 3M206.6 92.1l.7 3M207.5 95.8l.8 2.9"/>
<path d="M208.6 99.3l1.2 2.8M230.7 86.5l.1 1.8 .3 1.1M231.1 82.8l-.3 1.2-.1 1.8M231.3 90.2l1.4 2.7M233 86.5l.2 1.7 .4 1.3M233.1 93.5l2 2.2M233.6 82.8l-.4 1.4-.2 1.6M233.8 90.2l.9 1.7 .7 .8M235.7 96.1l1.2 .9 1.4 .6M235.9 93.3l1.6 1.4 .8 .4M239 98l2 .5h.9M239 95.4l2.2 .8h.7"/>
<path d="M245.6 98.4l-3 .2M245.6 96l-2.5 .4-.5-.1M249 94.5l-1.9 1.1-.8 .2M249 97.1l-1.5 .8-1.2 .3M251.7 91.9l-1.3 1.5-.8 .6M252 81.1l.6 1.2 .5 1.6M252 94.9l-.8 .8-1.5 1M253.1 88.4l-.5 1.7-.6 1.1M253.2 84.7l.2 1.4-.2 1.6M254.3 91.9l-1.8 2.5M254.5 81.1l.4 .8 .6 2M255.5 88.4l-.6 2.1-.4 .7"/>
<path d="M255.5 84.7l.2 1.4-.2 1.6M277.7 99.3l-1.2 2.8M278.8 95.8l-.9 2.9M279.7 92.1l-.7 2.9M279.7 80.9l.3 3M280 88.4l-.3 3M280.1 84.7v3M32 102.8l1.5 2.6M33.8 106l1.8 2.5M36.1 109.1l1.9 2.3M38.5 111.9l2.2 2.1M41.3 114.5l2.3 1.8"/>
<path d="M44.3 116.7l2.5 1.6M44.5 102l1.9 2.2M46.9 104.8l2.3 1.9M47.4 118.7l2.8 1.3M48.2 100.2l2.1 2.2M49.8 107.2l2.5 1.6M50.8 102.9l2.4 1.8M53 109.1l2.6 1.2M53.8 105.1l2.7 1.3M56.3 110.6l2.9 .8M56.6 100.3l2.7 1.3M57.2 106.7l2.9 .8"/>
<path d="M59.9 111.6l3 .4M60 101.8l2.9 .7M60.8 107.7l3 .4M66.5 112l-2.9 .1M66.5 102.5l-.8 .2-2.1-.1M67.5 108l-3 .1M70.2 101.8l-3 .7M70.2 111.6l-2.9 .4M71.1 107.3l-2.9 .6M73.5 100.3l-2.6 1.3M73.8 110.7l-2.9 .8M74.6 106l-1.6 .7-1.2 .3"/>
<path d="M77.2 109.1l-2.7 1.2M77.9 104l-2.6 1.6M80.3 107.2l-.9 .7-1.5 .8M80.6 101.6l-2.2 2M82.7 118.7l-2.7 1.3M83.1 104.7l-2.2 2M85.6 102l-1.9 2.2M85.9 116.7l-1.8 1.2-.8 .4M88.8 114.5l-2.3 1.8M91.6 111.9l-2.2 2.1M94 109.1l-1.9 2.3M96.2 106l-1 1.6-.7 .9"/>
<path d="M98 102.8l-1.4 2.6M210.1 102.8l1.5 2.6M212 106l1.7 2.5M214.1 109.1l2 2.3M216.6 111.9l2.2 2.1M219.3 114.5l2.4 1.8M222.3 116.7l2.6 1.6M225.6 118.7l2.6 1.3M260.8 118.7l-2.7 1.3M264 116.7l-2.6 1.6M267 114.5l-2.4 1.8M269.7 111.9l-2.2 2.1"/>
<path d="M272.2 109.1l-2 2.3M274.3 106l-1.7 2.5M276.2 102.8l-1.5 2.6M50.8 120.3l2.9 1M54.4 121.6l2.9 .7M58 122.5l3 .4M61.7 123l3 .1M68.5 123l-3 .2M72.1 122.4l-2.9 .5M75.8 121.5l-2.9 .8M79.3 120.2l-2.8 1.1M228.9 120.3l2.8 1"/>
<path d="M232.5 121.6l2.8 .7M236.1 122.5l3 .4M239.8 123l3 .1M246.5 123l-3 .2M250.3 122.4l-3 .5M253.9 121.5l-2.9 .8M257.4 120.2l-2.8 1.1"/>
</g>
<g fill="none" stroke="#000" stroke-width=".25">
<path d="M128.8 37.2h45M132.8 36.7l4 .5-4 .5zM136.1 38.5v31.1M136.8 36.4v16.3M139.6 37.2l4-.5v1zM139.6 36.4v6.1M161.6 36.7l4 .5-4 .5zM165.6 36.4v5.4M167.1 37.2l4-.5v1zM167.1 36.4v22.4h23.3M169.1 38.1v30.5M268.9 37h-4.9l-6.7 15"/>
<path d="M86.1 52.1l-1.7 3.7-.8-.5zM96.6 42.9h-4.8l-26.7 43.2M113.7 53.6h30.4M124.5 43.5h20.3M128.7 53.2l4 .4-4 .5zM132.1 43l4 .5-4 .5zM132.7 48.7v30.6M136.1 53.6l4-.4v.9zM136.8 43.5l4-.5v1zM136.8 54.6v10.8M139.6 44.4v2.8M159.1 42.8h18.9"/>
<path d="M163.1 42.3l4 .5-4 .5zM165.6 43.8v3.4M169.1 42.8l4-.5v1zM185.4 58.8l.5 4h-1.1zM185.4 58.8v34.5M205.2 45.4h4.8l24.3 35.7M259 47l.9 .4-2.1 3.4zM269.5 50h-4.8l-15.3 25.3M111.1 62.6h27M116.1 62.6l.5 4h-1zM116.1 62.6v47M121.6 69.2h15.1"/>
<path d="M126.6 69.2l.5 4h-1zM126.6 69.2v34M230.6 76.4l.8-.6 1.8 3.6zM251.7 70.6l.8 .5-2.4 3.2zM53 99.5l.8 .7-3 2.7zM54.9 93.5l.7 .8-3.5 2.1zM65.1 86.1l-22 51.5h-4.8M65.1 86.1l-25 42.6h-4.9M65.1 86.1l-29.3 34.5h-4.9M65.1 86.1l-32.6 25.9h-4.8M126.1 99.2h1l-.5 4zM166.6 88.9v47.9"/>
<path d="M238.8 93.4l.8 .6-2.2 3.3zM239.2 91l.8 .5-2.6 3zM243.1 86.1l-27.5 39.7h-4.8M243.1 86.1l-26 49.8h-4.8M243.1 86.1l-22.1 60h-4.8M51.6 116.3l1 .4-2.1 3.5zM53.5 104.9l.9 .5-2.5 3.2zM111.1 109.6h27M115.6 105.6h1l-.5 4zM121.6 103.2h15.1M159.1 100.9v45.8M164.1 101.6v29.1"/>
<path d="M169.1 103.7v33.1M231.2 116.9l1 .4-1.9 3.6zM158.6 131.7h22.2M162.6 131.2l4 .5-4 .5zM164.1 132.8v13.9M169.1 131.7l4-.5v1zM150.8 141.6h21.3M155.1 141.1l4 .5-4 .5zM164.1 141.6l4-.5v1z"/>
</g>
<g fill="#000">
<path d="M132.8 36.7l4 .5-4 .5zM139.6 37.2l4-.5v1zM161.6 36.7l4 .5-4 .5zM167.1 37.2l4-.5v1zM86.1 52.1l-1.7 3.7-.8-.5zM128.7 53.2l4 .4-4 .5zM132.1 43l4 .5-4 .5zM136.1 53.6l4-.4v.9zM136.8 43.5l4-.5v1zM163.1 42.3l4 .5-4 .5zM169.1 42.8l4-.5v1zM259 47l.9 .4-2.1 3.4z"/>
<path d="M116.1 62.6l.5 4h-1zM126.6 69.2l.5 4h-1zM185.4 58.8l.5 4h-1.1zM230.6 76.4l.8-.6 1.8 3.6zM251.7 70.6l.8 .5-2.4 3.2zM53 99.5l.8 .7-3 2.7zM54.9 93.5l.7 .8-3.5 2.1zM126.1 99.2h1l-.5 4zM238.8 93.4l.8 .6-2.2 3.3zM239.2 91l.8 .5-2.6 3zM51.6 116.3l1 .4-2.1 3.5zM53.5 104.9l.9 .5-2.5 3.2z"/>
<path d="M115.6 105.6h1l-.5 4zM231.2 116.9l1 .4-1.9 3.6zM162.6 131.2l4 .5-4 .5zM169.1 131.7l4-.5v1zM155.1 141.1l4 .5-4 .5zM164.1 141.6l4-.5v1z"/>
</g>
<g fill="none" stroke="#000" stroke-width=".25">
<path d="M17.6 37.6h21.3l11.3 14.7M12.3 51.8h24l10.4 15.9M47.3 49.4l.8-.6 2.1 3.5zM44.1 64.6l.9-.6 1.7 3.7zM158.1 98.1l3 2.8-.8 .6zM158.1 98.1l15.4 17.9h28.9M166.6 86.3l1.2 3.7 1-.4-2.1-3.3 8.4 18.3h25.7M45.1 190v-6.4h134.9v6.4M45.1 190v12.9h134.9v-12.9M45.1 190h134.9M45.1 196.5h134.9M66.2 190v12.9"/>
<path d="M89.7 190v12.9M118.6 190v12.9M147 190v12.9"/>
</g>
<path d="M47.3 49.4l.8-.6 2.1 3.5zM44.1 64.6l.9-.6 1.7 3.7zM166.6 86.1l2.2 3.5-1 .4zM158.1 98.1l3 2.8-.8 .6z" fill="#000"/>
<path d="M130.2 86.1h1.7M132.4 86.1h2.5M135.4 86.1h4.5M140.4 86.1h2.5M143.4 86.1h9.6M153.4 86.1h2.6M156.5 86.1h6.8M163.8 86.1h2.4M166.8 86.1h6.8" fill="none" stroke="#000" stroke-width=".25"/>
<g font-size="4.6">
<text x="17.2" y="6.5">8</text>
<text x="54.4" y="6.5">7</text>
<text x="91.4" y="6.5">6</text>
<text x="128.6" y="6.5">5</text>
<text x="165.7" y="6.5">4</text>
<text x="202.8" y="6.5">3</text>
<text x="240" y="6.5">2</text>
<text x="277.1" y="6.5">1</text>
<text x="3" y="14.8">H</text>
<text x="290.4" y="14.8">H</text>
<text x="134.9" y="35.6">2.8</text>
<text x="149.9" y="35.6">26</text>
<text x="163.1" y="35.6">1.5</text>
<text x="3.2" y="41.1">G</text>
<text x="17.6" y="36.4">8-M3↧5</text>
<text x="125.3" y="41.9">0.7</text>
<text x="174.6" y="41.3">2</text>
<text x="269.6" y="38.8">8-M3↧5</text>
<text x="290.4" y="41.1">G</text>
<text x="97.3" y="44.5">⌀80</text>
<text x="182.9" y="47">3-⌀4</text>
<text x="12.3" y="50.5">12-M2↧4</text>
<text x="114.5" y="50.9">3.5</text>
<text x="270.3" y="51.8">6-M3↧5</text>
<text x="4.1" y="67.3">F</text>
<text x="290.4" y="67.3">F</text>
<text x="4.1" y="93.5">E</text>
<text x="113.3" y="95.8" transform="rotate(-90 113.3 95.8)">⌀47</text>
<text x="124.3" y="90.8" transform="rotate(-90 124.3 90.8)">⌀34</text>
<text x="182.9" y="92.5" transform="rotate(-90 182.9 92.5)">⌀54.6</text>
<text x="290.4" y="93.5">E</text>
<text x="7.3" y="113.6">⌀33</text>
<text x="3" y="119.8">D</text>
<text x="290.4" y="119.8">D</text>
<text x="10.6" y="122.3">⌀44</text>
<text x="14.9" y="130.4">⌀52</text>
<text x="173.5" y="130.1">2.5</text>
<text x="186.6" y="127.5">⌀20.4</text>
<text x="192" y="137.5">⌀25</text>
<text x="18" y="139.3">⌀74</text>
<text x="151.6" y="140.1">5</text>
<text x="3.5" y="146.1">C</text>
<text x="195.8" y="147.7">⌀74</text>
<text x="290.4" y="146.1">C</text>
<text x="3.7" y="172.2">B</text>
<text x="290.4" y="172.2">B</text>
<text x="98.7" y="188.4">未注公差分段</text>
<text x="182.9" y="191">比例</text>
<text x="207.8" y="191.2">1 : 1</text>
<text x="241.9" y="191">6010-8-无驱动盖</text>
<text x="50.9" y="195">&lt;=6</text>
<text x="68.7" y="195">&gt;6&lt;=30</text>
<text x="92.2" y="195">&gt;30&lt;=120</text>
<text x="119.5" y="195">&gt;120&lt;=400</text>
<text x="148.8" y="195">&gt;400&lt;=2000</text>
<text x="3.4" y="198.5">A</text>
<text x="50.7" y="201.5">±0.1</text>
<text x="73" y="201.5">±0.2</text>
<text x="99.2" y="201.5">±0.3</text>
<text x="127.8" y="201.5">±0.5</text>
<text x="158.5" y="201.5">±1.0</text>
<text x="180.1" y="199.7">重量kg</text>
<text x="210.2" y="199.8">无</text>
<text x="290.4" y="198.5">A</text>
<text x="17.2" y="206.9">8</text>
<text x="54.4" y="206.8">7</text>
<text x="91.4" y="206.9">6</text>
<text x="128.6" y="206.8">5</text>
<text x="165.7" y="206.8">4</text>
<text x="202.8" y="206.9">3</text>
<text x="240" y="206.9">2</text>
<text x="277.1" y="206.9">1</text>
</g>
<g font-size="3.3">
<text x="121.8" y="48.4">+0</text>
<text x="122.3" y="51.9">- 1.00</text>
<text x="110.9" y="85.7" transform="rotate(-90 110.9 85.7)">+0</text>
<text x="114.3" y="85.2" transform="rotate(-90 114.3 85.2)">- 0.03</text>
<text x="177.6" y="103.5">编码器磁钢尺寸</text>
<text x="177.6" y="108.4">Ø6*2.5</text>
<text x="176" y="115">第二编码磁环尺寸</text>
<text x="176" y="119.8">Ø19.4*Ø24*2</text>
</g>
<g font-size="3.2">
<text x="194.8" y="46.5">±0.05</text>
<text x="17.3" y="113.1">±0.10</text>
<text x="20.6" y="121.8">±0.10</text>
<text x="24.9" y="129.9">±0.10</text>
<text x="200.4" y="127">±0.05</text>
<text x="201.9" y="137">±0.10</text>
<text x="27.9" y="138.8">±0.10</text>
<text x="205.7" y="147.2">±0.10</text>
</g>
</svg>
